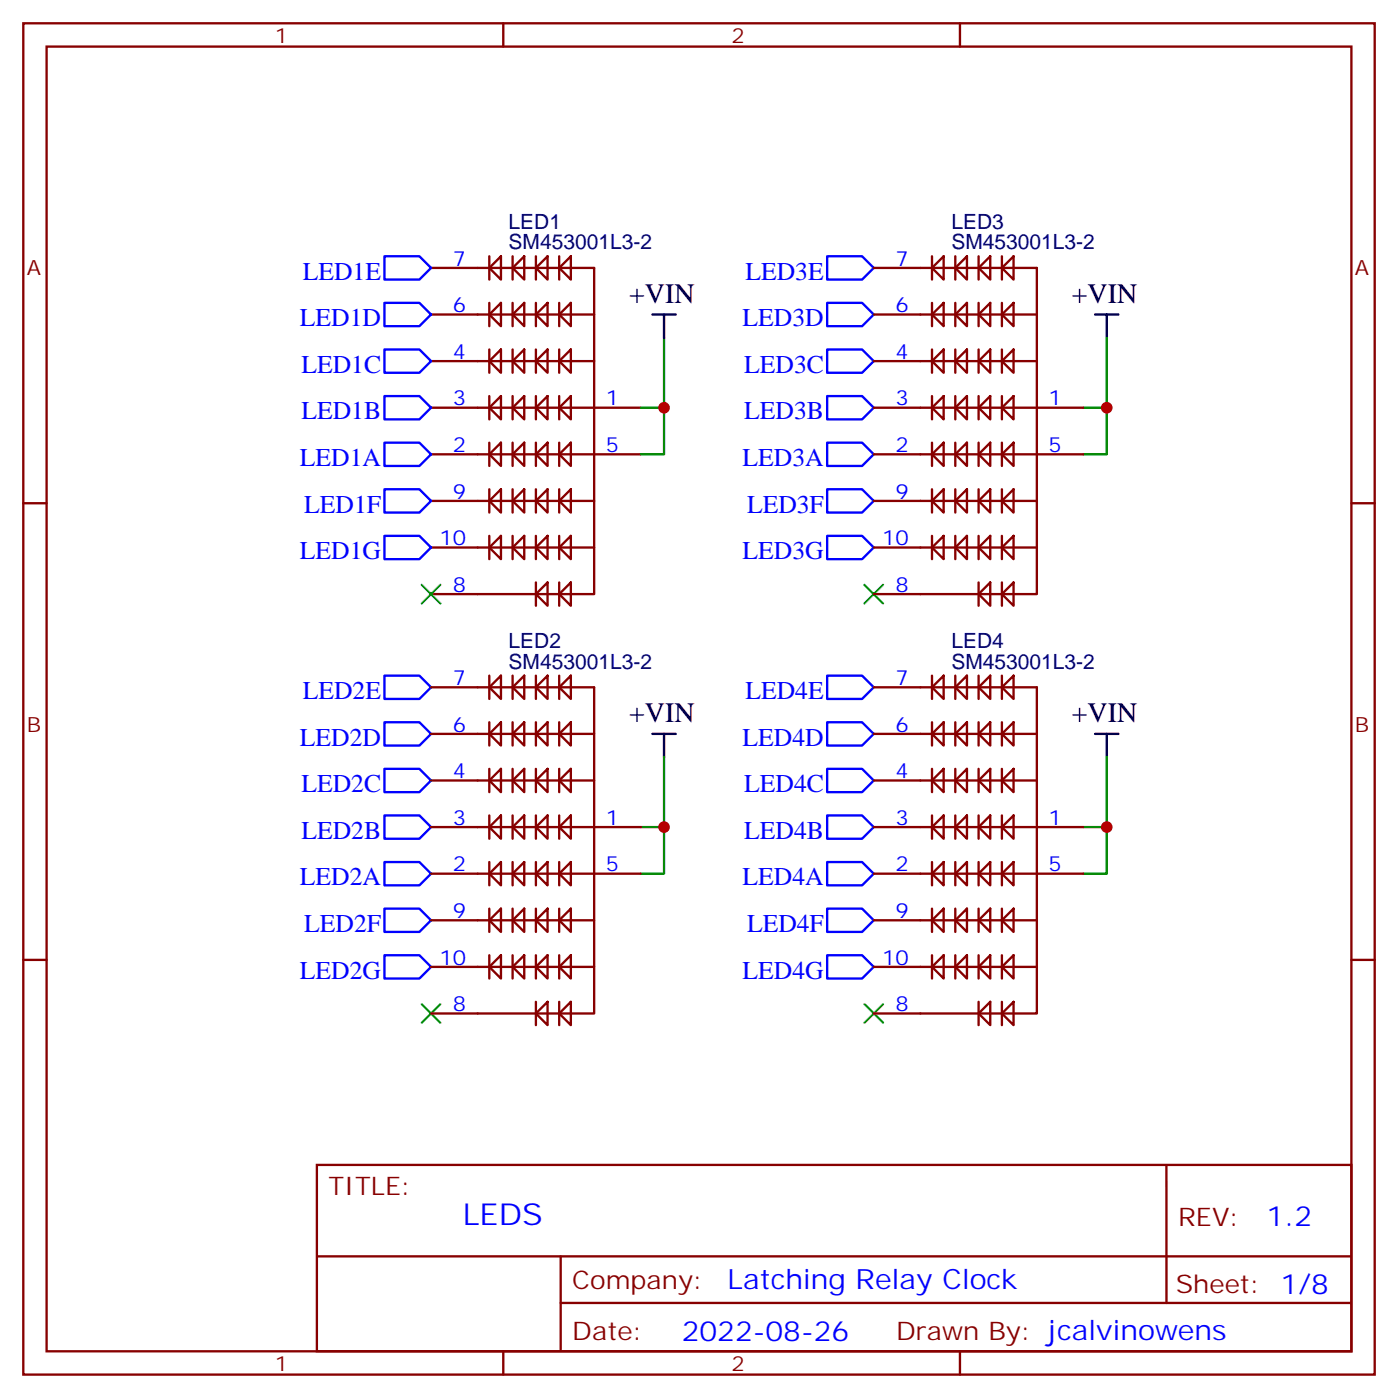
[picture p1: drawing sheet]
<svg xmlns="http://www.w3.org/2000/svg" width="212mm" height="212mm" viewBox="0 0 212 212" stroke-linecap="round" stroke-linejoin="round" font-family="sans-serif">
<g fill="none" stroke="#870000" stroke-width=".35">
<path d="M3.5 3.5h204.6v204.6h-204.6zM7.1 7.1h197.5v197.5h-197.5zM76.2 3.5v3.6M145.3 3.5v3.6M74.1 38.8v3.5M75.8 38.8v3.5l-1.7-1.7zM77.6 38.8v3.5M79.4 38.8v3.5l-1.8-1.7zM81.1 38.8v3.5M82.9 38.8v3.5l-1.8-1.7zM84.7 38.8v3.5M86.4 38.8v3.5l-1.7-1.7z"/>
<path d="M141.1 38.8v3.5M142.9 38.8v3.5l-1.8-1.7zM144.6 38.8v3.5M146.4 38.8v3.5l-1.8-1.7zM148.2 38.8v3.5M149.9 38.8v3.5l-1.7-1.7zM151.7 38.8v3.5M153.5 38.8v3.5l-1.8-1.7zM65.3 40.6h24.7v49.4h-24.7M65.3 54.7h24.7M65.3 47.6h24.7M74.1 45.9v3.5"/>
<path d="M74.1 52.9v3.5M74.1 60v3.5M75.8 45.9v3.5l-1.7-1.8zM75.8 52.9v3.5l-1.7-1.7zM75.8 60v3.5l-1.7-1.8zM77.6 45.9v3.5M77.6 52.9v3.5M77.6 60v3.5M79.4 45.9v3.5l-1.8-1.8zM79.4 52.9v3.5l-1.8-1.7zM79.4 60v3.5l-1.8-1.8zM81.1 45.9v3.5"/>
<path d="M81.1 52.9v3.5M81.1 60v3.5M82.9 45.9v3.5l-1.8-1.8zM82.9 52.9v3.5l-1.8-1.7zM82.9 60v3.5l-1.8-1.8zM84.7 45.9v3.5M84.7 52.9v3.5M84.7 60v3.5M86.4 45.9v3.5l-1.7-1.8zM86.4 52.9v3.5l-1.7-1.7zM86.4 60v3.5l-1.7-1.8zM132.3 40.6h24.7v49.4h-24.7"/>
<path d="M132.3 54.7h24.7M132.3 47.6h24.7M141.1 47.6l1.8-1.7v3.5zM141.1 54.7l1.8-1.8v3.5zM141.1 45.9v3.5M141.1 52.9v3.5M141.1 60v3.5M144.6 45.9v3.5M144.6 52.9v3.5M144.6 60v3.5M146.4 45.9v3.5l-1.8-1.8zM146.4 52.9v3.5l-1.8-1.7z"/>
<path d="M146.4 60v3.5l-1.8-1.8zM148.2 45.9v3.5M148.2 52.9v3.5M148.2 60v3.5M149.9 45.9v3.5l-1.7-1.8zM149.9 52.9v3.5l-1.7-1.7zM149.9 60v3.5l-1.7-1.8zM151.7 45.9v3.5M151.7 52.9v3.5M151.7 60v3.5M153.5 45.9v3.5l-1.8-1.8zM153.5 52.9v3.5l-1.8-1.7z"/>
<path d="M153.5 60v3.5l-1.8-1.8zM3.5 76.2h3.6M65.3 75.8h24.7M65.3 68.8h31.7M65.3 61.7h31.7M74.1 67v3.6M74.1 74.1v3.5M75.8 67v3.6l-1.7-1.8zM75.8 74.1v3.5l-1.7-1.8zM77.6 67v3.6M77.6 74.1v3.5M79.4 67v3.6l-1.8-1.8z"/>
<path d="M79.4 74.1v3.5l-1.8-1.8zM81.1 67v3.6M81.1 74.1v3.5M82.9 67v3.6l-1.8-1.8zM82.9 74.1v3.5l-1.8-1.8zM84.7 67v3.6M84.7 74.1v3.5M86.4 67v3.6l-1.7-1.8zM86.4 74.1v3.5l-1.7-1.8zM132.3 75.8h24.7M132.3 68.8h31.7M132.3 61.7h31.7"/>
<path d="M141.1 61.7l1.8-1.7v3.5zM141.1 68.8l1.8-1.8v3.6zM141.1 75.8l1.8-1.7v3.5zM141.1 67v3.6M141.1 74.1v3.5M144.6 67v3.6M144.6 74.1v3.5M146.4 67v3.6l-1.8-1.8zM146.4 74.1v3.5l-1.8-1.8zM148.2 67v3.6M148.2 74.1v3.5M149.9 67v3.6l-1.7-1.8z"/>
<path d="M149.9 74.1v3.5l-1.7-1.8zM151.7 67v3.6M151.7 74.1v3.5M153.5 67v3.6l-1.8-1.8zM153.5 74.1v3.5l-1.8-1.8zM204.6 76.2h3.5M65.3 82.9h24.7M74.1 81.1v3.6M75.8 81.1v3.6l-1.7-1.8zM77.6 81.1v3.6M79.4 81.1v3.6l-1.8-1.8zM81.1 81.1v3.6"/>
<path d="M81.1 88.2v3.5M82.9 81.1v3.6l-1.8-1.8zM82.9 88.2v3.5l-1.8-1.7zM84.7 81.1v3.6M84.7 88.2v3.5M86.4 81.1v3.6l-1.7-1.8zM86.4 88.2v3.5l-1.7-1.7zM132.3 82.9h24.7M141.1 82.9l1.8-1.8v3.6zM141.1 81.1v3.6M144.6 81.1v3.6M146.4 81.1v3.6l-1.8-1.8z"/>
<path d="M148.2 81.1v3.6M148.2 88.2v3.5M149.9 81.1v3.6l-1.7-1.8zM149.9 88.2v3.5l-1.7-1.7zM151.7 81.1v3.6M151.7 88.2v3.5M153.5 81.1v3.6l-1.8-1.8zM153.5 88.2v3.5l-1.8-1.7zM65.3 104.1h24.7v49.4h-24.7M65.3 118.2h24.7M65.3 111.1h24.7M74.1 102.3v3.5"/>
<path d="M74.1 109.4v3.5M74.1 116.4v3.5M75.8 102.3v3.5l-1.7-1.7zM75.8 109.4v3.5l-1.7-1.8zM75.8 116.4v3.5l-1.7-1.7zM77.6 102.3v3.5M77.6 109.4v3.5M77.6 116.4v3.5M79.4 102.3v3.5l-1.8-1.7zM79.4 109.4v3.5l-1.8-1.8zM79.4 116.4v3.5l-1.8-1.7zM81.1 102.3v3.5"/>
<path d="M81.1 109.4v3.5M81.1 116.4v3.5M82.9 102.3v3.5l-1.8-1.7zM82.9 109.4v3.5l-1.8-1.8zM82.9 116.4v3.5l-1.8-1.7zM84.7 102.3v3.5M84.7 109.4v3.5M84.7 116.4v3.5M86.4 102.3v3.5l-1.7-1.7zM86.4 109.4v3.5l-1.7-1.8zM86.4 116.4v3.5l-1.7-1.7zM132.3 104.1h24.7v49.4h-24.7"/>
<path d="M132.3 118.2h24.7M132.3 111.1h24.7M141.1 118.2l1.8-1.8v3.5zM141.1 102.3v3.5M141.1 109.4v3.5M141.1 116.4v3.5M142.9 102.3v3.5l-1.8-1.7zM142.9 109.4v3.5l-1.8-1.8zM144.6 102.3v3.5M144.6 109.4v3.5M144.6 116.4v3.5M146.4 102.3v3.5l-1.8-1.7z"/>
<path d="M146.4 109.4v3.5l-1.8-1.8zM146.4 116.4v3.5l-1.8-1.7zM148.2 102.3v3.5M148.2 109.4v3.5M148.2 116.4v3.5M149.9 102.3v3.5l-1.7-1.7zM149.9 109.4v3.5l-1.7-1.8zM149.9 116.4v3.5l-1.7-1.7zM151.7 102.3v3.5M151.7 109.4v3.5M151.7 116.4v3.5M153.5 102.3v3.5l-1.8-1.7z"/>
<path d="M153.5 109.4v3.5l-1.8-1.8zM153.5 116.4v3.5l-1.8-1.7zM65.3 139.3h24.7M65.3 132.3h31.7M65.3 125.2h31.7M74.1 123.5v3.5M74.1 130.5v3.6M74.1 137.6v3.5M75.8 123.5v3.5l-1.7-1.8zM75.8 130.5v3.6l-1.7-1.8zM75.8 137.6v3.5l-1.7-1.8zM77.6 123.5v3.5"/>
<path d="M77.6 130.5v3.6M77.6 137.6v3.5M79.4 123.5v3.5l-1.8-1.8zM79.4 130.5v3.6l-1.8-1.8zM79.4 137.6v3.5l-1.8-1.8zM81.1 123.5v3.5M81.1 130.5v3.6M81.1 137.6v3.5M82.9 123.5v3.5l-1.8-1.8zM82.9 130.5v3.6l-1.8-1.8zM82.9 137.6v3.5l-1.8-1.8zM84.7 123.5v3.5"/>
<path d="M84.7 130.5v3.6M84.7 137.6v3.5M86.4 123.5v3.5l-1.7-1.8zM86.4 130.5v3.6l-1.7-1.8zM86.4 137.6v3.5l-1.7-1.8zM132.3 139.3h24.7M132.3 132.3h31.7M132.3 125.2h31.7M141.1 125.2l1.8-1.7v3.5zM141.1 123.5v3.5M141.1 130.5v3.6M141.1 137.6v3.5"/>
<path d="M142.9 130.5v3.6l-1.8-1.8zM142.9 137.6v3.5l-1.8-1.8zM144.6 123.5v3.5M144.6 130.5v3.6M144.6 137.6v3.5M146.4 123.5v3.5l-1.8-1.8zM146.4 130.5v3.6l-1.8-1.8zM146.4 137.6v3.5l-1.8-1.8zM148.2 123.5v3.5M148.2 130.5v3.6M148.2 137.6v3.5M149.9 123.5v3.5l-1.7-1.8z"/>
<path d="M149.9 130.5v3.6l-1.7-1.8zM149.9 137.6v3.5l-1.7-1.8zM151.7 123.5v3.5M151.7 130.5v3.6M151.7 137.6v3.5M153.5 123.5v3.5l-1.8-1.8zM153.5 130.5v3.6l-1.8-1.8zM153.5 137.6v3.5l-1.8-1.8zM3.5 145.3h3.6M65.3 146.4h24.7M74.1 144.6v3.6M75.8 144.6v3.6l-1.7-1.8z"/>
<path d="M77.6 144.6v3.6M79.4 144.6v3.6l-1.8-1.8zM81.1 144.6v3.6M81.1 151.7v3.5M82.9 144.6v3.6l-1.8-1.8zM82.9 151.7v3.5l-1.8-1.7zM84.7 144.6v3.6M84.7 151.7v3.5M86.4 144.6v3.6l-1.7-1.8zM86.4 151.7v3.5l-1.7-1.7zM132.3 146.4h24.7M141.1 144.6v3.6"/>
<path d="M142.9 144.6v3.6l-1.8-1.8zM144.6 144.6v3.6M146.4 144.6v3.6l-1.8-1.8zM148.2 144.6v3.6M148.2 151.7v3.5M149.9 144.6v3.6l-1.7-1.8zM149.9 151.7v3.5l-1.7-1.7zM151.7 144.6v3.6M151.7 151.7v3.5M153.5 144.6v3.6l-1.8-1.8zM153.5 151.7v3.5l-1.8-1.7zM204.6 145.3h3.5"/>
<path d="M48 176.4h156.6v28.2h-156.6zM176.6 176.4v20.9M48 190.2h156.5M84.9 197.3h119.6M84.9 190.2v14.1M76.2 204.6v3.5M145.3 204.6v3.5"/>
</g>
<path d="M100.5 51.2v17.6h-3.5M167.6 51.2v17.6h-3.6M97 61.7h3.5M164 61.7h3.6M100.5 114.7v17.6h-3.5M167.6 114.7v17.6h-3.6M97 125.2h3.5M164 125.2h3.6" fill="none" stroke="#008700" stroke-width=".35"/>
<g fill="none" stroke="#00f" stroke-width=".35">
<path d="M58.2 38.8h5.3l1.8 1.8-1.8 1.7h-5.3zM125.2 38.8h5.3l1.8 1.8-1.8 1.7h-5.3zM58.2 60h5.3l1.8 1.7-1.8 1.8h-5.3zM58.2 52.9h5.3l1.8 1.8-1.8 1.7h-5.3zM58.2 45.9h5.3l1.8 1.7-1.8 1.8h-5.3zM125.2 45.9h5.3l1.8 1.7-1.8 1.8h-5.3zM125.2 52.9h5.3l1.8 1.8-1.8 1.7h-5.3zM125.2 60h5.3l1.8 1.7-1.8 1.8h-5.3zM58.2 67h5.3l1.8 1.8-1.8 1.8h-5.3zM58.2 74.1h5.3l1.8 1.7-1.8 1.8h-5.3zM125.2 74.1h5.3l1.8 1.7-1.8 1.8h-5.3zM125.2 67h5.3l1.8 1.8-1.8 1.8h-5.3z"/>
<path d="M58.2 81.1h5.3l1.8 1.8-1.8 1.8h-5.3zM125.2 81.1h5.3l1.8 1.8-1.8 1.8h-5.3zM58.2 102.3h5.3l1.8 1.8-1.8 1.7h-5.3zM58.2 109.4h5.3l1.8 1.7-1.8 1.8h-5.3zM58.2 116.4h5.3l1.8 1.8-1.8 1.7h-5.3zM125.2 102.3h5.3l1.8 1.8-1.8 1.7h-5.3zM125.2 109.4h5.3l1.8 1.7-1.8 1.8h-5.3zM125.2 116.4h5.3l1.8 1.8-1.8 1.7h-5.3zM58.2 137.6h5.3l1.8 1.7-1.8 1.8h-5.3zM58.2 123.5h5.3l1.8 1.7-1.8 1.8h-5.3zM58.2 130.5h5.3l1.8 1.8-1.8 1.8h-5.3zM125.2 137.6h5.3l1.8 1.7-1.8 1.8h-5.3z"/>
<path d="M125.2 123.5h5.3l1.8 1.7-1.8 1.8h-5.3zM125.2 130.5h5.3l1.8 1.8-1.8 1.8h-5.3zM58.2 144.6h5.3l1.8 1.8-1.8 1.8h-5.3zM125.2 144.6h5.3l1.8 1.8-1.8 1.8h-5.3z"/>
</g>
<path d="M63.9 88.5l2.8 2.9M66.7 88.5l-2.8 2.9M130.9 88.5l2.8 2.9M133.7 88.5l-2.8 2.9M63.9 152l2.8 2.9M66.7 152l-2.8 2.9M130.9 152l2.8 2.9M133.7 152l-2.8 2.9" fill="none" stroke="#3c3" stroke-width=".35"/>
<path d="M98.8 47.6h3.5M100.5 47.6v3.6M165.8 47.6h3.5M167.6 47.6v3.6M98.8 111.1h3.5M100.5 111.1v3.6M165.8 111.1h3.5M167.6 111.1v3.6" fill="none" stroke="#000" stroke-width=".35"/>
<g fill="#c00">
<circle cx="100.5" cy="61.7" r=".88"/>
<circle cx="100.5" cy="125.2" r=".88"/>
<circle cx="167.6" cy="61.7" r=".88"/>
<circle cx="167.6" cy="125.2" r=".88"/>
</g>
<text font-size="4.6" fill="#00f" x="70.1" y="185.4">LEDS</text>
<g font-size="4.2">
<text x="95.2" y="45.9">+VIN</text>
<text x="162.3" y="45.9">+VIN</text>
<text x="95.2" y="109.4">+VIN</text>
<text x="162.3" y="109.4">+VIN</text>
</g>
<g font-size="4.2" fill="#00f">
<text x="191.8" y="185.6">1.2</text>
<text x="110.2" y="195.2">Latching Relay Clock</text>
<text x="103.2" y="203">2022-08-26</text>
</g>
<g font-size="3.9" fill="#00f">
<text x="45.8" y="42.3">LED1E</text>
<text x="112.9" y="42.3">LED3E</text>
<text x="45.4" y="49.4">LED1D</text>
<text x="112.4" y="49.4">LED3D</text>
<text x="45.6" y="56.4">LED1C</text>
<text x="112.7" y="56.4">LED3C</text>
<text x="45.6" y="63.5">LED1B</text>
<text x="112.7" y="63.5">LED3B</text>
<text x="45.4" y="70.6">LED1A</text>
<text x="112.4" y="70.6">LED3A</text>
<text x="46.1" y="77.6">LED1F</text>
<text x="113.1" y="77.6">LED3F</text>
<text x="45.4" y="84.7">LED1G</text>
<text x="112.4" y="84.7">LED3G</text>
<text x="45.8" y="105.8">LED2E</text>
<text x="112.9" y="105.8">LED4E</text>
<text x="45.4" y="112.9">LED2D</text>
<text x="112.4" y="112.9">LED4D</text>
<text x="45.6" y="119.9">LED2C</text>
<text x="112.7" y="119.9">LED4C</text>
<text x="45.6" y="127">LED2B</text>
<text x="112.7" y="127">LED4B</text>
<text x="45.4" y="134.1">LED2A</text>
<text x="112.4" y="134.1">LED4A</text>
<text x="46.1" y="141.1">LED2F</text>
<text x="113.1" y="141.1">LED4F</text>
<text x="45.4" y="148.2">LED2G</text>
<text x="112.4" y="148.2">LED4G</text>
</g>
<g font-size="3.9" fill="#800">
<text x="49.7" y="181">TITLE:</text>
<text x="178.4" y="185.6">REV:</text>
<text x="86.6" y="195.2">Company:</text>
<text x="178" y="195.8">Sheet: 1/8</text>
<text x="86.6" y="202.8">Date:</text>
<text x="135.7" y="202.9">Drawn By: jcalvinowens</text>
</g>
<g font-size="3.2" fill="#800">
<text x="41.6" y="6.5">1</text>
<text x="110.8" y="6.5">2</text>
<text x="4.1" y="41.6">A</text>
<text x="205.1" y="41.6">A</text>
<text x="4.1" y="110.8">B</text>
<text x="205.1" y="110.8">B</text>
<text x="41.6" y="207.6">1</text>
<text x="110.8" y="207.6">2</text>
</g>
<g font-size="3.2" fill="#000080">
<text x="77" y="34.6">LED1</text>
<text x="144" y="34.6">LED3</text>
<text x="77" y="37.7">SM453001L3-2</text>
<text x="144" y="37.7">SM453001L3-2</text>
<text x="77" y="101.2">SM453001L3-2</text>
<text x="77" y="98.1">LED2</text>
<text x="144" y="101.2">SM453001L3-2</text>
<text x="144" y="98.1">LED4</text>
</g>
<g font-size="3.2" fill="#00f">
<text x="68.5" y="40.2">7</text>
<text x="135.6" y="40.2">7</text>
<text x="68.5" y="47.3">6</text>
<text x="135.6" y="47.3">6</text>
<text x="68.5" y="54.3">4</text>
<text x="135.6" y="54.3">4</text>
<text x="68.5" y="61.4">3</text>
<text x="91.7" y="61.4">1</text>
<text x="135.6" y="61.4">3</text>
<text x="158.7" y="61.4">1</text>
<text x="68.5" y="68.4">2</text>
<text x="91.7" y="68.4">5</text>
<text x="135.6" y="68.4">2</text>
<text x="158.7" y="68.4">5</text>
<text x="68.5" y="75.5">9</text>
<text x="135.6" y="75.5">9</text>
<text x="66.5" y="82.6">10</text>
<text x="133.6" y="82.6">10</text>
<text x="68.5" y="89.6">8</text>
<text x="135.6" y="89.6">8</text>
<text x="68.5" y="103.7">7</text>
<text x="135.6" y="103.7">7</text>
<text x="68.5" y="110.8">6</text>
<text x="135.6" y="110.8">6</text>
<text x="68.5" y="117.8">4</text>
<text x="135.6" y="117.8">4</text>
<text x="68.5" y="124.9">3</text>
<text x="91.7" y="124.9">1</text>
<text x="135.6" y="124.9">3</text>
<text x="158.7" y="124.9">1</text>
<text x="68.5" y="131.9">2</text>
<text x="91.7" y="131.9">5</text>
<text x="135.6" y="131.9">2</text>
<text x="158.7" y="131.9">5</text>
<text x="68.5" y="139">9</text>
<text x="135.6" y="139">9</text>
<text x="66.5" y="146.1">10</text>
<text x="133.6" y="146.1">10</text>
<text x="68.5" y="153.1">8</text>
<text x="135.6" y="153.1">8</text>
</g>
</svg>
